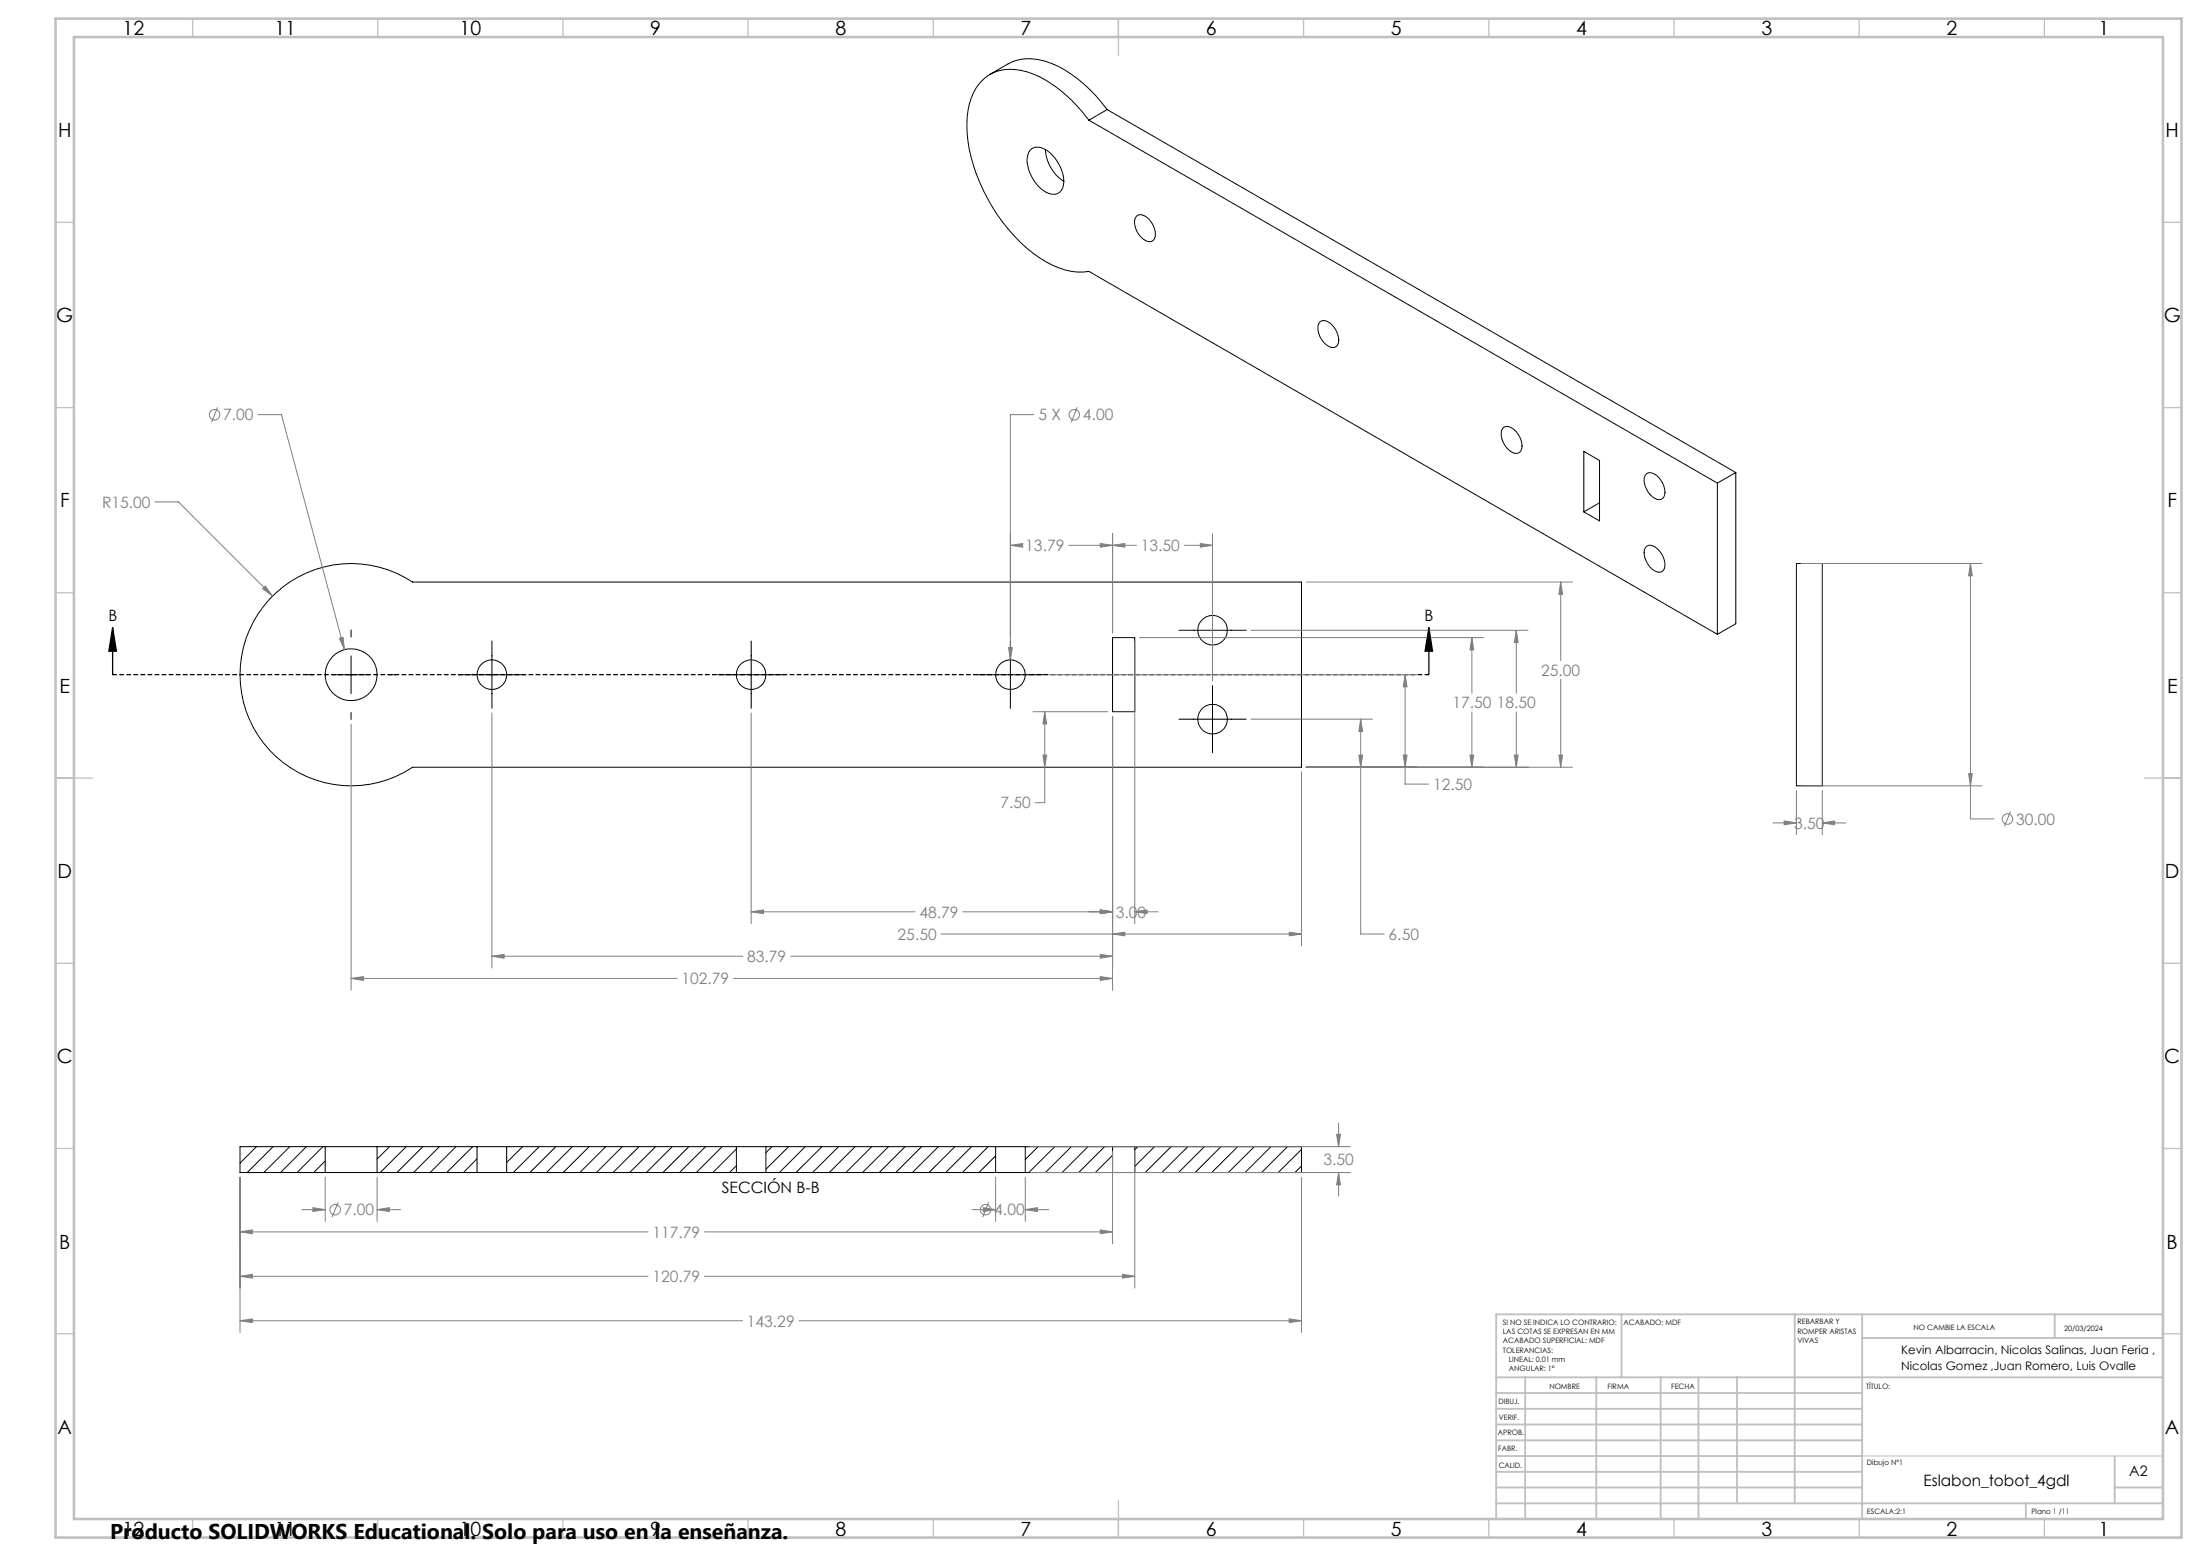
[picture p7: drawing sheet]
<svg xmlns="http://www.w3.org/2000/svg" width="594mm" height="420mm" viewBox="0 0 594 420" stroke-linecap="round" stroke-linejoin="round" font-family="sans-serif">
<g fill="none" stroke="#000" stroke-width=".27">
<path d="M267.3 20.1a22.7 22.7 0 0 1 8.4-4.1 18.9 18.9 0 0 1 13.4 3.9 41.6 41.6 0 0 1 9.8 9.7M294 32.4a37.6 37.6 0 0 0-15.1-12.5 13 13 0 0 0-12.2 .5 14.5 14.5 0 0 0-5.6 11.4 44 44 0 0 0 9.6 28.2 34.1 34.1 0 0 0 16.9 12.9 14.4 14.4 0 0 0 6.4 .4l169.7 97.9M294 32.4l169.7 98M298.9 29.6l-4.9 2.8M298.9 29.6l169.8 97.9M278.2 40.5a3.3 3.3 0 0 1 4.3 0 10.8 10.8 0 0 1 4.7 9.4 2.89 2.89 0 0 1-4.7 2 10.9 10.9 0 0 1-5.2-9.2l.4-1.6zM282.3 40.4a11 11 0 0 0 4.9 8.5M306.9 58.3a2.61 2.61 0 0 1 3.5 1.1 5.3 5.3 0 0 1 1.3 5.1 1.94 1.94 0 0 1-3.2-.1 5.4 5.4 0 0 1-1.9-5.7zM356.4 86.9a2.61 2.61 0 0 1 3.5 1 5.3 5.3 0 0 1 1.3 5.1 1.94 1.94 0 0 1-3.2 0 5.4 5.4 0 0 1-1.9-5.7zM405.9 115.4a2.68 2.68 0 0 1 3.5 1.1 5.3 5.3 0 0 1 1.3 5.1 1.94 1.94 0 0 1-3.2-.1 5.4 5.4 0 0 1-1.9-5.6zM427.6 121.8l4.3 2.5v16.3l-4.3-2.4zM431.9 135.7l-4.3 2.5"/>
<path d="M444.5 127.9a2.65 2.65 0 0 1 3.5 1.1 5.3 5.3 0 0 1 1.3 5.1 1.94 1.94 0 0 1-3.2-.1 5.4 5.4 0 0 1-1.9-5.7zM463.7 130.4v40.8M468.7 127.5l-5 2.9M468.7 127.5v40.9l-5 2.8M444.5 147.5a2.58 2.58 0 0 1 3.5 1.1 4.6 4.6 0 0 1 .9 5.5 2.68 2.68 0 0 1-3.4-1 5.3 5.3 0 0 1-1.3-5.2zM485 152.1h7v60h-7zM72.8 161.7a30 30 0 0 1 38.6-4.6h240v50h-240a30 30 0 0 1-39.4-5.5 30 30 0 0 1 .8-39.9zM94.8 170v2M94.8 177v10.2M132.8 173v18.2M202.8 173v18.2M272.8 173v18.2"/>
<path d="M300.4 172.1h6v20h-6zM318.3 170.1h18.2M327.4 161v18.2M82.7 182.1h1.9M89.7 182.1h10.2M94.8 192.3v1.9M105 182.1h1.9M123.7 182.1h18.2M193.7 182.1h18.2M263.7 182.1h18.2M318.3 194.1h18.2M327.4 185v18.2"/>
<path d="M69.3 309.5l-4.5 4.5M73.7 309.5l-7 7M78.2 309.5l-7 7M82.7 309.5l-7 7M87.2 309.5l-7 7M87.8 309.5h14M87.8 316.5h14M87.8 313.4l-3.1 3.1M87.8 309.5v7M87.8 309.5h-23v7h23M101.8 309.5v7M101.8 309.5h27"/>
<path d="M101.8 316.5h27M105.2 309.5l-3.4 3.4M109.7 309.5l-7 7M114.2 309.5l-7 7M118.6 309.5l-6.9 7M123.1 309.5l-7 7M127.6 309.5l-7 7M128.8 309.5h8M128.8 316.5h8M128.8 309.5v7M128.8 312.8l-3.7 3.7M136.8 309.5v7"/>
<path d="M136.8 309.5h62M136.8 316.5h62M141.1 309.5l-4.3 4.3M145.6 309.5l-7 7M150.1 309.5l-7 7M154.6 309.5l-7 7M159.1 309.5l-7.1 7M163.5 309.5l-6.9 7M168 309.5l-7 7M172.5 309.5l-7 7M177 309.5l-7 7M181.5 309.5l-7 7"/>
<path d="M186 309.5l-7 7M190.5 309.5l-7 7M195 309.5l-7 7M198.8 310.1l-6.3 6.4M198.8 314.7l-1.8 1.8M198.8 316.5h8M198.8 309.5h8M198.8 309.5v7M206.8 309.5v7M206.8 309.5h62M206.8 316.5h62M208.5 309.5l-1.7 1.6"/>
<path d="M212.9 309.5l-6.1 6.1M217.4 309.5l-7 7M221.9 309.5l-7 7M226.4 309.5l-7 7M230.9 309.5l-7 7M235.4 309.5l-7 7M239.9 309.5l-7 7M244.4 309.5l-7 7M248.8 309.5l-6.9 7M253.4 309.5l-7.1 7M257.8 309.5l-7 7M262.3 309.5l-7 7"/>
<path d="M266.8 309.5l-7 7M268.8 316.5h.1M268.8 312l-4.5 4.5M268.8 309.5h8M268.8 316.5h8M268.8 309.5v7M276.8 309.5h74.6v7h-74.6M276.8 309.5v7M280.3 309.5l-3.5 3.5M284.8 309.5l-7 7M289.3 309.5l-7 7M293.8 309.5l-7 7"/>
<path d="M298.2 309.5l-6.9 7M300.4 309.5v7M300.4 311.8l-4.7 4.7M300.4 316.4l-.2 .1M306.4 309.5v7M307.2 309.5l-.8 .8M311.7 309.5l-5.3 5.3M316.2 309.5l-7 7M320.7 309.5l-7 7M325.2 309.5l-7 7M329.7 309.5l-7 7M334.2 309.5l-7 7"/>
<path d="M338.7 309.5l-7.1 7M343.1 309.5l-6.9 7M347.6 309.5l-7 7M351.4 310.3l-6.3 6.2M351.4 314.7l-1.8 1.8"/>
<circle cx="327.4" cy="170.1" r="4"/>
<circle cx="94.8" cy="182.1" r="7"/>
<circle cx="132.8" cy="182.1" r="4"/>
<circle cx="202.8" cy="182.1" r="4"/>
<circle cx="272.8" cy="182.1" r="4"/>
<circle cx="327.4" cy="194.1" r="4"/>
</g>
<g fill="none" stroke="#808080" stroke-width=".27">
<path d="M58.7 109.9l-1.6 4.1M69.6 111.9h6.4l17 63.4M279.2 111.9h-6.4v66.2M290.9 109.9l-1.7 4.1M41.8 135.5h6.4l25.4 25.4M70.9 158.9l.7-.7 2 2.7zM272.8 147.2l3.3-.5v1zM272.8 147.2h2.9M288.5 147.2h18.3M297.1 146.7l3.3 .5-3.3 .5zM300.4 147.2l3.3-.5v1zM300.4 144v26.8"/>
<path d="M319.8 147.2h7.6M324.1 146.7l3.3 .5-3.3 .5zM327.4 144v39.8M352.7 157.1h71.9M421.4 157.1l.5 3.3h-1zM421.4 157.1v21.2M486.3 152.1h48.9M532 152.1l.5 3.3h-1zM532 152.1v68.9h6.4M91.7 172.3l.9-.3 .4 3.3zM272.3 174.8h1l-.5 3.3zM306.4 173.4v75.9"/>
<path d="M307.7 172.1h92.9M337.7 170.1h74.9M397.4 172.1l.5 3.3h-1zM397.4 172.1v15M409.4 170.1l.5 3.3h-1zM409.4 170.1v17M94.8 195.5v71.8M132.8 192.5v68.8M202.8 192.5v56.8M278.9 192.1h20.2M282.1 192.1l.5 3.3h-1zM282.1 192.1v24.6h-2.6"/>
<path d="M283.2 182.1h99.4M300.4 193.4v73.9M337.7 194.1h32.9M367.4 194.1l.5 3.3h-1zM367.4 194.1v58h6.3M379.4 182.1l.5 3.3h-1zM379.4 182.1v29.5h6.3M397.4 192.2v14.9M409.4 192.2v14.9M421.4 183.4v23.7M281.6 203.8h1l-.5 3.3zM351.4 208.4v46.9"/>
<path d="M352.7 207.1h71.9M366.9 203.8h1l-.5 3.3zM378.9 203.8h1l-.5 3.3zM396.9 203.8h1l-.5 3.3zM408.9 203.8h1l-.5 3.3zM420.9 203.8h1l-.5 3.3zM485 213.4v11.9M486.3 212.1h48.9M492 213.4v11.9M531.5 208.8h1l-.5 3.3zM542.8 219.1l-1.6 4M478.7 222.1h6.3"/>
<path d="M481.7 221.6l3.3 .5-3.3 .5zM492 222.1l3.3-.5v1zM492 222.1h6.4M132.8 258.1l3.3-.5v1zM132.8 258.1h67.8M202.8 246.1l3.3-.5v1zM202.8 246.1h44.3M213.5 258.1h86.9M254.1 252.1h97.3M260 246.1h40.4M297.1 245.6l3.3 .5-3.3 .5zM297.1 257.6l3.3 .5-3.3 .5z"/>
<path d="M300.4 252.1l3.3-.5v1zM306.4 246.1l3.3-.5v1zM306.4 246.1h6.3M348.1 251.6l3.3 .5-3.3 .5zM94.8 264.1l3.3-.5v1zM94.8 264.1h88M198 264.1h102.4M297.1 263.6l3.3 .5-3.3 .5zM64.8 317.8v41.9M87.8 317.8v11.9M101.8 317.8v11.9M268.8 317.8v11.9"/>
<path d="M276.8 317.8v11.9M278.1 309.5h86.5M278.1 316.5h86.5M300.4 310.8v24.9M306.4 310.8v36.9M351.4 317.8v41.9M360.9 306.2h1l-.5 3.3zM361.4 316.5l.5 3.3h-1zM361.4 303.2v6.3M361.4 316.5v6.3M64.8 332.5l3.3-.5v1zM64.8 332.5h110.2"/>
<path d="M81.5 326.5h6.3M84.5 326l3.3 .5-3.3 .5zM91.3 324.5l-1.6 4M101.8 326.5l3.3-.5v1zM101.8 326.5h6.4M190.2 332.5h110.2M262.5 326.5h6.3M265.5 326l3.3 .5-3.3 .5zM266.9 324.5l-1.6 4M276.8 326.5l3.3-.5v1zM276.8 326.5h6.4M297.1 332l3.3 .5-3.3 .5z"/>
<path d="M64.8 344.5l3.3-.5v1zM64.8 356.5l3.3-.5v1zM64.8 344.5h110.2M64.8 356.5h135.7M190.2 344.5h116.2M215.7 356.5h135.7M303.1 344l3.3 .5-3.3 .5zM348.1 356l3.3 .5-3.3 .5z"/>
<circle cx="57.9" cy="111.9" r="1.41"/>
<circle cx="290.1" cy="111.9" r="1.41"/>
<circle cx="542" cy="221.1" r="1.41"/>
<circle cx="90.5" cy="326.5" r="1.4"/>
<circle cx="266.1" cy="326.5" r="1.4"/>
</g>
<path d="M30.4 169.4l1 6.4h-2zM30.4 169.4v12.7M385.8 169.4l1 6.4h-2zM385.8 169.4v12.7" fill="none" stroke="#000" stroke-width=".35"/>
<path d="M385.8 182.1h-355.4" fill="none" stroke="#000" stroke-width=".35" stroke-dasharray="1.3 .6" stroke-dashoffset=".1" stroke-linecap="butt"/>
<path d="M502.8 393h81.2" fill="none" stroke="#c0c0c0" stroke-width=".27"/>
<g fill="none" stroke="#c0c0c0" stroke-width=".35">
<path d="M52 5v5M102 5v5M152 5v5M202 5v5M252 5v5M302 5v10M352 5v5M402 5v5M452 5v5M502 5v5M552 5v5M15 60h5"/>
<path d="M584 60h5M15 110h5M584 110h5M15 160h5M584 160h5M15 210h10M579 210h10M15 260h5M584 260h5M15 310h5M584 310h5M15 360h5"/>
<path d="M584 360h5M52 410v5M102 410v5M152 410v5M202 410v5M252 410v5M302 405v10M352 410v5M402 410v5M452 410v5M502 410v5M552 410v5"/>
</g>
<g fill="none" stroke="#c0c0c0" stroke-width=".5">
<path d="M437.8 354.8v17M484.6 354.8v51M502.8 354.8v55.2M554.8 354.8v6.4M584 354.8h-180v55.2M404 371.8h180M404 376h98.8M411.8 371.8v38.2M431 371.8v38.2M448.4 371.8v38.2M458.6 371.8v38.2M469 371.8v34"/>
<path d="M502.8 361.2h81.2M404 388.8h98.8M404 384.5h98.8M404 380.3h98.8M404 397.3h98.8M404 393h98.8M571 393v12.8M404 405.8h180M404 401.5h98.8M547 405.8v4.2M571 401.5h13"/>
</g>
<path d="M15 5h574v410h-574zM20 10h564v400h-564z" fill="none" stroke="#c0c0c0" stroke-width=".7"/>
<path d="M385.8 169.4l1 6.4h-2zM30.4 169.4l1 6.4h-2z" fill="#000"/>
<path d="M297.1 245.6l3.3 .5-3.3 .5zM306.4 246.1l3.3-.5v1zM297.1 245.6l3.3 .5-3.3 .5zM202.8 246.1l3.3-.5v1zM297.1 146.7l3.3 .5-3.3 .5zM272.8 147.2l3.3-.5v1zM300.4 252.1l3.3-.5v1zM348.1 251.6l3.3 .5-3.3 .5zM300.4 147.2l3.3-.5v1zM324.1 146.7l3.3 .5-3.3 .5zM297.1 257.6l3.3 .5-3.3 .5zM132.8 258.1l3.3-.5v1zM297.1 263.6l3.3 .5-3.3 .5zM94.8 264.1l3.3-.5v1zM366.9 203.8h1l-.5 3.3zM367.4 194.1l.5 3.3h-1zM281.6 203.8h1l-.5 3.3zM282.1 192.1l.5 3.3h-1zM378.9 203.8h1l-.5 3.3zM379.4 182.1l.5 3.3h-1zM396.9 203.8h1l-.5 3.3zM397.4 172.1l.5 3.3h-1zM408.9 203.8h1l-.5 3.3zM409.4 170.1l.5 3.3h-1zM420.9 203.8h1l-.5 3.3zM421.4 157.1l.5 3.3h-1zM272.3 174.8l.5 3.3 .5-3.3zM91.7 172.3l1.3 3-.4-3.3zM71.6 158.2l-.7 .7 2.7 2zM481.7 221.6l3.3 .5-3.3 .5zM492 222.1l3.3-.5v1zM532 152.1l.5 3.3h-1zM531.5 208.8h1l-.5 3.3zM64.8 332.5l3.3-.5v1zM297.1 332l3.3 .5-3.3 .5zM64.8 344.5l3.3-.5v1zM303.1 344l3.3 .5-3.3 .5zM64.8 356.5l3.3-.5v1zM348.1 356l3.3 .5-3.3 .5zM360.9 306.2h1l-.5 3.3zM361.4 316.5l.5 3.3h-1zM276.8 326.5l3.3-.5v1zM265.5 326l3.3 .5-3.3 .5zM101.8 326.5l3.3-.5v1zM84.5 326l3.3 .5-3.3 .5z" fill="#808080"/>
<text font-size="5.8" x="29.7" y="415.3">Producto SOLIDWORKS Educational. Solo para uso en la enseñanza.</text>
<g font-size="5.3">
<text x="33.1" y="9.5">12</text>
<text x="74.1" y="9.5">11</text>
<text x="124.1" y="9.5">10</text>
<text x="175.6" y="9.5">9</text>
<text x="225.6" y="9.5">8</text>
<text x="275.6" y="9.5">7</text>
<text x="325.6" y="9.5">6</text>
<text x="375.6" y="9.5">5</text>
<text x="425.6" y="9.5">4</text>
<text x="475.6" y="9.5">3</text>
<text x="525.6" y="9.5">2</text>
<text x="566.6" y="9.5">1</text>
<text x="15.7" y="37">H</text>
<text x="584.7" y="37">H</text>
<text x="15.2" y="87">G</text>
<text x="584.2" y="87">G</text>
<text x="16.2" y="137">F</text>
<text x="585.2" y="137">F</text>
<text x="16.1" y="187">E</text>
<text x="585.1" y="187">E</text>
<text x="15.5" y="237">D</text>
<text x="584.5" y="237">D</text>
<text x="15.4" y="287">C</text>
<text x="584.4" y="287">C</text>
<text x="16" y="337">B</text>
<text x="585" y="337">B</text>
<text x="15.5" y="387">A</text>
<text x="584.5" y="387">A</text>
<text x="33.1" y="414.5">12</text>
<text x="74.1" y="414.5">11</text>
<text x="124.1" y="414.5">10</text>
<text x="175.6" y="414.5">9</text>
<text x="225.6" y="414.5">8</text>
<text x="275.6" y="414.5">7</text>
<text x="325.6" y="414.5">6</text>
<text x="375.6" y="414.5">5</text>
<text x="425.6" y="414.5">4</text>
<text x="475.6" y="414.5">3</text>
<text x="525.6" y="414.5">2</text>
<text x="566.6" y="414.5">1</text>
</g>
<g font-size="4.2" fill="#808080">
<text x="60.3" y="113.5">7.00</text>
<text x="280.4" y="113.5">5 X</text>
<text x="292.4" y="113.5">4.00</text>
<text x="27.5" y="137.1">R15.00</text>
<text x="276.8" y="148.8">13.79</text>
<text x="308" y="148.8">13.50</text>
<text x="416.1" y="182.4">25.00</text>
<text x="392.1" y="191.2">17.50</text>
<text x="404.1" y="191.2">18.50</text>
<text x="386.9" y="213.2">12.50</text>
<text x="270.2" y="218.2">7.50</text>
<text x="484.4" y="223.7">3.50</text>
<text x="544.4" y="222.6">30.00</text>
<text x="248.2" y="247.7">48.79</text>
<text x="301.3" y="247.7">3.00</text>
<text x="242.4" y="253.7">25.50</text>
<text x="374.9" y="253.7">6.50</text>
<text x="201.8" y="259.7">83.79</text>
<text x="184" y="265.7">102.79</text>
<text x="357.3" y="314.6">3.50</text>
<text x="92.8" y="328.1">7.00</text>
<text x="268.5" y="328.1">4.00</text>
<text x="176.2" y="334.1">117.79</text>
<text x="176.2" y="346.1">120.79</text>
<text x="201.7" y="358.1">143.29</text>
</g>
<g font-size="4.2">
<text x="29.3" y="167.7">B</text>
<text x="384.6" y="167.7">B</text>
<text x="194.9" y="322">SECCIÓN B-B</text>
<text x="519.4" y="401">Eslabon_tobot_4gdl</text>
</g>
<text font-size="3.9" x="574.9" y="398.5">A2</text>
<g font-size="3.2">
<text x="513.3" y="365.4">Kevin Albarracin, Nicolas Salinas, Juan Feria ,</text>
<text x="513.3" y="369.8">Nicolas Gomez ,Juan Romero, Luis Ovalle</text>
</g>
<g font-size="2">
<text x="405.8" y="357.6">SI NO SE INDICA LO CONTRARIO:</text>
<text x="438.4" y="357.6">ACABADO: MDF</text>
<text x="485.3" y="357.5">REBARBAR Y</text>
<text x="485.3" y="360">ROMPER ARISTAS</text>
<text x="516.6" y="359">NO CAMBIE LA ESCALA</text>
<text x="557.3" y="359.2">20/03/2024</text>
<text x="405.8" y="360.1">LAS COTAS SE EXPRESAN EN MM</text>
<text x="405.8" y="362.6">ACABADO SUPERFICIAL: MDF</text>
<text x="405.8" y="365.1">TOLERANCIAS:</text>
<text x="485.3" y="362.5">VIVAS</text>
<text x="407.4" y="367.6">LINEAL: 0.01 mm</text>
<text x="407.4" y="370.1">ANGULAR: 1°</text>
<text x="418.3" y="375">NOMBRE</text>
<text x="434" y="374.9">FIRMA</text>
<text x="451.2" y="374.9">FECHA</text>
<text x="503.9" y="374.9">TÍTULO:</text>
<text x="404.6" y="379.1">DIBUJ.</text>
<text x="404.7" y="383.3">VERIF.</text>
<text x="404.4" y="387.4">APROB.</text>
<text x="404.5" y="391.8">FABR.</text>
<text x="504.1" y="395.5">Dibujo Nº1</text>
<text x="404.7" y="396.1">CALID.</text>
<text x="504.1" y="408.6">ESCALA:2:1</text>
<text x="548.5" y="408.6">Plano 1 /11</text>
</g>
</svg>
